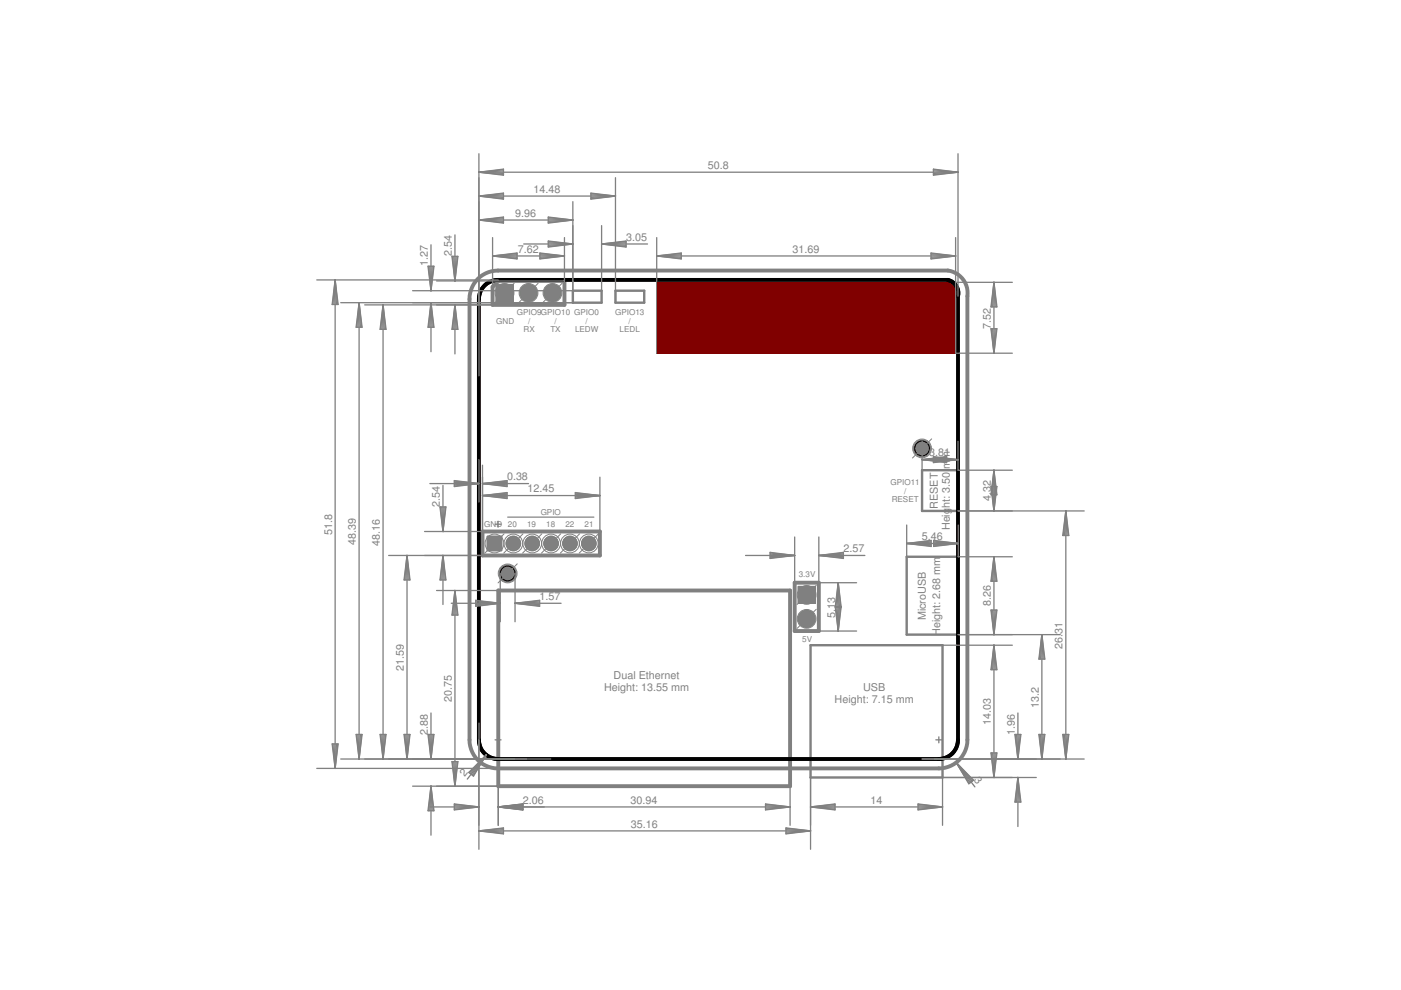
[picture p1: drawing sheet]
<svg xmlns="http://www.w3.org/2000/svg" width="297mm" height="210mm" viewBox="0 0 297 210" stroke-linecap="round" stroke-linejoin="round" font-family="sans-serif">
<g fill="#808080" stroke="#808080" stroke-width=".21">
<circle cx="107.6" cy="121.6" r="1.78"/>
<circle cx="195.5" cy="95.1" r="1.78"/>
<circle cx="108.8" cy="115.2" r="1.55"/>
<circle cx="112.8" cy="115.2" r="1.55"/>
<circle cx="116.8" cy="115.2" r="1.55"/>
<circle cx="120.8" cy="115.2" r="1.55"/>
<circle cx="124.8" cy="115.2" r="1.55"/>
<circle cx="112.1" cy="62.1" r="1.8"/>
<circle cx="117.1" cy="62.1" r="1.8"/>
<circle cx="171" cy="131.2" r="1.8"/>
</g>
<g fill="#808080" stroke="#808080" stroke-width=".21">
<path d="M103.3 113.7h3.1v3.1h-3.1z"/>
<path d="M105.2 60.3h3.6v3.6h-3.6z"/>
<path d="M169.2 124.3h3.6v3.6h-3.6z"/>
</g>
<path d="M103.5 113.9h2.7v2.7h-2.7z" fill="#008000" stroke="#008000" stroke-width=".21"/>
<circle cx="104.8" cy="115.2" r=".89" fill="#fff" stroke="#000" stroke-width=".21"/>
<path d="M105.4 60.5h3.2v3.2h-3.2z" fill="#008000" stroke="#008000" stroke-width=".21"/>
<circle cx="107" cy="62.1" r="1.06" fill="#fff" stroke="#000" stroke-width=".21"/>
<circle cx="108.8" cy="115.2" r="1.33" fill="#008000" stroke="#008000" stroke-width=".21"/>
<circle cx="108.8" cy="115.2" r=".89" fill="#fff" stroke="#000" stroke-width=".21"/>
<circle cx="112.8" cy="115.2" r="1.33" fill="#008000" stroke="#008000" stroke-width=".21"/>
<circle cx="112.8" cy="115.2" r=".89" fill="#fff" stroke="#000" stroke-width=".21"/>
<circle cx="116.8" cy="115.2" r="1.33" fill="#008000" stroke="#008000" stroke-width=".21"/>
<circle cx="116.8" cy="115.2" r=".89" fill="#fff" stroke="#000" stroke-width=".21"/>
<circle cx="120.8" cy="115.2" r="1.33" fill="#008000" stroke="#008000" stroke-width=".21"/>
<circle cx="120.8" cy="115.2" r=".89" fill="#fff" stroke="#000" stroke-width=".21"/>
<circle cx="124.8" cy="115.2" r="1.33" fill="#008000" stroke="#008000" stroke-width=".21"/>
<circle cx="124.8" cy="115.2" r=".89" fill="#fff" stroke="#000" stroke-width=".21"/>
<circle cx="112.1" cy="62.1" r="1.61" fill="#008000" stroke="#008000" stroke-width=".21"/>
<circle cx="112.1" cy="62.1" r="1.06" fill="#fff" stroke="#000" stroke-width=".21"/>
<circle cx="117.1" cy="62.1" r="1.61" fill="#008000" stroke="#008000" stroke-width=".21"/>
<circle cx="117.1" cy="62.1" r="1.06" fill="#fff" stroke="#000" stroke-width=".21"/>
<path d="M169.4 124.5h3.2v3.2h-3.2z" fill="#008000" stroke="#008000" stroke-width=".21"/>
<circle cx="171" cy="126.1" r="1.06" fill="#fff" stroke="#000" stroke-width=".21"/>
<circle cx="171" cy="131.2" r="1.61" fill="#008000" stroke="#008000" stroke-width=".21"/>
<circle cx="171" cy="131.2" r="1.06" fill="#fff" stroke="#000" stroke-width=".21"/>
<path d="M103.5 113.9h2.7v2.7h-2.7z" fill="#008000" stroke="#008000" stroke-width=".21"/>
<circle cx="104.8" cy="115.2" r=".89" fill="#fff" stroke="#000" stroke-width=".21"/>
<path d="M105.4 60.5h3.2v3.2h-3.2z" fill="#008000" stroke="#008000" stroke-width=".21"/>
<circle cx="107" cy="62.1" r="1.06" fill="#fff" stroke="#000" stroke-width=".21"/>
<circle cx="108.8" cy="115.2" r="1.33" fill="#008000" stroke="#008000" stroke-width=".21"/>
<circle cx="108.8" cy="115.2" r=".89" fill="#fff" stroke="#000" stroke-width=".21"/>
<circle cx="112.8" cy="115.2" r="1.33" fill="#008000" stroke="#008000" stroke-width=".21"/>
<circle cx="112.8" cy="115.2" r=".89" fill="#fff" stroke="#000" stroke-width=".21"/>
<circle cx="116.8" cy="115.2" r="1.33" fill="#008000" stroke="#008000" stroke-width=".21"/>
<circle cx="116.8" cy="115.2" r=".89" fill="#fff" stroke="#000" stroke-width=".21"/>
<circle cx="120.8" cy="115.2" r="1.33" fill="#008000" stroke="#008000" stroke-width=".21"/>
<circle cx="120.8" cy="115.2" r=".89" fill="#fff" stroke="#000" stroke-width=".21"/>
<circle cx="124.8" cy="115.2" r="1.33" fill="#008000" stroke="#008000" stroke-width=".21"/>
<circle cx="124.8" cy="115.2" r=".89" fill="#fff" stroke="#000" stroke-width=".21"/>
<circle cx="112.1" cy="62.1" r="1.61" fill="#008000" stroke="#008000" stroke-width=".21"/>
<circle cx="112.1" cy="62.1" r="1.06" fill="#fff" stroke="#000" stroke-width=".21"/>
<circle cx="117.1" cy="62.1" r="1.61" fill="#008000" stroke="#008000" stroke-width=".21"/>
<circle cx="117.1" cy="62.1" r="1.06" fill="#fff" stroke="#000" stroke-width=".21"/>
<path d="M169.4 124.5h3.2v3.2h-3.2z" fill="#008000" stroke="#008000" stroke-width=".21"/>
<circle cx="171" cy="126.1" r="1.06" fill="#fff" stroke="#000" stroke-width=".21"/>
<circle cx="171" cy="131.2" r="1.61" fill="#008000" stroke="#008000" stroke-width=".21"/>
<circle cx="171" cy="131.2" r="1.06" fill="#fff" stroke="#000" stroke-width=".21"/>
<path d="M139.2 59.9h63.4v15h-63.4z" fill="#800000" stroke="#800000" stroke-width=".21"/>
<g fill="#808080" stroke="#808080" stroke-width=".21">
<circle cx="107.6" cy="121.6" r="1.78"/>
<circle cx="195.5" cy="95.1" r="1.78"/>
<circle cx="108.8" cy="115.2" r="1.55"/>
<circle cx="112.8" cy="115.2" r="1.55"/>
<circle cx="116.8" cy="115.2" r="1.55"/>
<circle cx="120.8" cy="115.2" r="1.55"/>
<circle cx="124.8" cy="115.2" r="1.55"/>
<circle cx="112.1" cy="62.1" r="1.8"/>
<circle cx="117.1" cy="62.1" r="1.8"/>
<circle cx="171" cy="131.2" r="1.8"/>
</g>
<g fill="#808080" stroke="#808080" stroke-width=".21">
<path d="M103.3 113.7h3.1v3.1h-3.1z"/>
<path d="M105.2 60.3h3.6v3.6h-3.6z"/>
<path d="M169.2 124.3h3.6v3.6h-3.6z"/>
</g>
<path d="M101.3 59.1l1.7-1.1 1.2-.5 1.4-.1h95.4a4.8 4.8 0 0 1 4.1 5.4v94.1a6 6 0 0 1-6 6h-93.5a6 6 0 0 1-6.1-6v-93.5l.4-2a5.7 5.7 0 0 1 1.4-2.3zM105.7 59.6h14v5h-15.3v-3.8zM102.3 112.7h24.9v5.1h-24.9zM105.6 125.2h61.9v41.5h-61.9zM168.5 123.5h5.1v10.3h-5.1z" fill="none" stroke="#808080" stroke-width=".83"/>
<path d="M121.5 61.6h6.1v2.6h-6.1zM130.5 61.6h6.1v2.6h-6.1zM195.5 99.7h7.6v8.6h-7.6zM192.2 118h11v16.6h-11zM171.9 136.8h27.9v28h-27.9z" fill="none" stroke="#808080" stroke-width=".51"/>
<path d="M107.6 109.6h18.3" fill="none" stroke="#808080" stroke-width=".25"/>
<path d="M102.9 60.3l.5-.3a4.1 4.1 0 0 1 2.2-.6h95.4a2.89 2.89 0 0 1 2.1 3.4v94.1a4 4 0 0 1-4 4h-93.5a4.1 4.1 0 0 1-4.1-4l.1-94.1a4.1 4.1 0 0 1 1.3-2.5z" fill="none" stroke="#000" stroke-width=".83"/>
<g fill="none" stroke="#000" stroke-width=".21">
<circle cx="195.5" cy="95.1" r="1.57"/>
<circle cx="107.6" cy="121.6" r="1.57"/>
</g>
<g fill="none" stroke="#808080" stroke-width=".21">
<path d="M109 60.1l-4.1 4M114.1 60.1l-4.1 4M119.2 60.1l-4.1 4M197.5 93l-4 4.1M106.9 113.2l-4.1 4.1M109.7 119.5l-4.1 4.1M110.9 113.2l-4.1 4.1M114.9 113.2l-4.1 4.1M118.9 113.2l-4.1 4.1M122.9 113.2l-4.1 4.1M126.9 113.2l-4.1 4.1M173.1 124.1l-4.1 4.1"/>
<path d="M173.1 129.2l-4.1 4"/>
<circle cx="107" cy="62.1" r="1.99"/>
<circle cx="112.1" cy="62.1" r="1.99"/>
<circle cx="117.1" cy="62.1" r="1.99"/>
<circle cx="195.5" cy="95.1" r="1.99"/>
<circle cx="104.8" cy="115.2" r="1.99"/>
<circle cx="108.8" cy="115.2" r="1.99"/>
<circle cx="112.8" cy="115.2" r="1.99"/>
<circle cx="116.8" cy="115.2" r="1.99"/>
<circle cx="120.8" cy="115.2" r="1.99"/>
<circle cx="124.8" cy="115.2" r="1.99"/>
<circle cx="107.6" cy="121.6" r="1.99"/>
<circle cx="171" cy="126.1" r="1.99"/>
<circle cx="171" cy="131.2" r="1.99"/>
</g>
<g fill="none" stroke="#808080" stroke-width=".28">
<path d="M101.5 32.6v47.1M101.5 36.5l5.2-.6v1.2zM101.5 36.5h101.6M101.5 36.5l5.2 .3M101.5 36.5l5.2 .5M106.7 36.2l-5.2 .3M106.7 36l-5.2 .5M130.5 37.7v26.5M197.9 35.9l5.2 .6-5.2 .6zM197.9 36.2l5.2 .3M197.9 36l5.2 .5M203.1 32.6v30.2"/>
<path d="M203.1 36.5l-5.2 .3M203.1 36.5l-5.2 .5M67.2 59.4h38.4M71.1 59.4v103.5M71.1 59.4l.6 5.2h-1.3zM71.1 59.4l-.3 5.2M71.1 59.4l.2 5.2M71.1 59.4l-.6 5.2M71.1 59.4l.5 5.2M90.7 56.5h1.3l-.6 5.1zM90.9 56.5l.5 5.1M91.1 56.5l.3 5.1"/>
<path d="M91.4 51.9v9.7M91.6 56.5l-.2 5.1M91.9 56.5l-.5 5.1M92.6 59.6h27.1M95.8 54.4h1.3l-.6 5.2zM95.9 54.4l.6 5.2M96.2 54.4l.3 5.2M96.5 49.8v9.8M96.7 54.4l-.2 5.2M97 54.4l-.5 5.2M101.5 41.6l5.2-.7v1.3zM101.5 46.7l5.2-.7v1.3z"/>
<path d="M101.5 46.7h20M101.5 46.7l5.2 .2M101.5 46.7l5.2 .5M101.5 41.6h29M101.5 41.6l5.2 .2M101.5 41.6l5.2 .5M104.4 54.3h15.3M104.4 50.4v14.2M104.4 54.3l5.2-.7v1.3zM104.4 54.3l5.2 .2M104.4 54.3l5.2 .5M106.7 46.4l-5.2 .3"/>
<path d="M106.7 46.1l-5.2 .6M106.7 41.3l-5.2 .3M106.7 41.1l-5.2 .5M109.6 54l-5.2 .3M109.6 53.8l-5.2 .5M111 51.7h10.5M114.5 53.6l5.2 .7-5.2 .6zM114.5 54l5.2 .3M114.5 53.8l5.2 .5M116.2 51.1l5.3 .6-5.3 .7zM116.2 46l5.3 .7-5.3 .6zM116.2 51.5l5.3 .2"/>
<path d="M116.2 51.2l5.3 .5M116.2 46.4l5.3 .3M116.2 46.1l5.3 .6M119.7 50.4v14.2h-42.4M119.7 54.3l-5.2 .2M119.7 54.3l-5.2 .5M121.5 42.8v21.4h-49.3M121.5 51.7l-5.3 .3M121.5 51.7l-5.3 .6M121.5 46.7l-5.3 .2M121.5 46.7l-5.3 .5M125.3 40.9l5.2 .7-5.2 .6z"/>
<path d="M125.3 41.3l5.2 .3M125.3 41.1l5.2 .5M127.6 47.8v13.8M127.6 51.7h9.7M127.6 51.7l5.1-.6v1.3zM127.6 51.7l5.1 .3M127.6 51.7l5.1 .6M130.5 41.6l-5.2 .2M130.5 41.6l-5.2 .5M132.7 51.5l-5.1 .2M132.7 51.2l-5.1 .5M139.2 50.4v24.5"/>
<path d="M139.2 54.3h63.4M139.2 54.3l5.2-.7v1.3zM139.2 54.3l5.2 .2M139.2 54.3l5.2 .5M144.4 54l-5.2 .3M144.4 53.8l-5.2 .5M197.4 53.6l5.2 .7-5.2 .6zM197.4 54l5.2 .3M197.4 53.8l5.2 .5M202.6 50.4v24.5h12M202.6 54.3l-5.2 .2M202.6 54.3l-5.2 .5"/>
<path d="M202.6 59.9h12M210.7 59.9v15M210.7 59.9l.7 5.2h-1.3zM210.7 59.9l-.2 5.2M210.7 59.9l.3 5.2M210.7 59.9l-.5 5.2M210.7 59.9l.5 5.2M76.1 64.2l.7 5.2h-1.3zM76.1 64.2v96.7M76.1 64.2l-.2 5.2M76.1 64.2l.3 5.2M76.1 64.2l-.5 5.2"/>
<path d="M76.1 64.2l.6 5.2M81.2 64.6l.7 5.2h-1.3zM81.2 64.6v96.3M81.2 64.6l-.2 5.2M81.2 64.6l.3 5.2M81.2 64.6l-.5 5.2M81.2 64.6l.5 5.2M87.5 61.6h34M91.4 64.2v10.4M91.4 64.2l.6 5.2h-1.3zM91.4 64.2l-.3 5.2M91.4 64.2l.2 5.2"/>
<path d="M91.4 64.2l-.5 5.2M91.4 64.2l.5 5.2M96.5 64.6v10.4M96.5 64.6l.6 5.2h-1.3zM96.5 64.6l-.3 5.2M96.5 64.6l.2 5.2M96.5 64.6l-.6 5.2M96.5 64.6l.5 5.2M210.1 69.7h1.3l-.7 5.2zM210.2 69.7l.5 5.2M210.5 69.7l.2 5.2M211 69.7l-.3 5.2"/>
<path d="M211.2 69.7l-.5 5.2M101.5 97.5v8.9M102.3 98.6v19.2M195.5 93.6v6.1M195.5 97.5h7.6M195.5 97.5l5.2-.7v1.3zM195.5 97.5l5.2 .2M195.5 97.5l5.2 .5M197.9 96.8l5.2 .7-5.2 .6zM197.9 97.2l5.2 .3M197.9 96.9l5.2 .6M200.7 97.2l-5.2 .3"/>
<path d="M200.7 96.9l-5.2 .6M203.1 93.6v6.1h11.5M203.1 97.5l-5.2 .2M203.1 97.5l-5.2 .5M210.7 99.7v8.6M210.7 99.7l.7 5.2h-1.3zM210.7 99.7l-.2 5.2M210.7 99.7l.3 5.2M210.7 99.7l-.5 5.2M210.7 99.7l.5 5.2M82.4 117.8h44.8M86.3 117.8l.6 5.2h-1.2z"/>
<path d="M86.3 117.8v43.1M86.3 117.8l-.3 5.2M86.3 117.8l.3 5.2M86.3 117.8l-.5 5.2M86.3 117.8l.5 5.2M91.1 102.5h10.4M93.3 107.5h1.3l-.7 5.2zM93.4 107.5l.5 5.2M93.7 107.5l.2 5.2M93.9 102.9v9.8M93.9 117.8v10.4M93.9 117.8l.7 5.2h-1.3z"/>
<path d="M93.9 117.8l-.2 5.2M93.9 117.8l.3 5.2M93.9 117.8l-.5 5.2M93.9 117.8l.5 5.2M94.2 107.5l-.3 5.2M94.4 107.5l-.5 5.2M96.3 102l5.2 .5M96.3 101.9l5.2 .6-5.2 .7zM96.3 102.3l5.2 .2M101.5 102.5l-5.2 .3M101.5 102.5l-5.2 .5M102.3 105.1h24.9"/>
<path d="M102.3 105.1l5.2-.7v1.3zM102.3 102.5l5.2-.6v1.3zM102.3 105.1l5.2 .2M102.3 105.1l5.2 .5M102.3 102.5h9.8M102.3 102.5l5.2 .3M102.3 102.5l5.2 .5M105 111.1h1.2M105.6 110.5v1.3M107.5 104.8l-5.2 .3M107.5 104.5l-5.2 .6M107.5 102.3l-5.2 .2"/>
<path d="M107.5 102l-5.2 .5M122 104.4l5.2 .7-5.2 .6zM122 104.8l5.2 .3M122 104.5l5.2 .6M127.2 101.2v11.5h-37.2M127.2 105.1l-5.2 .2M127.2 105.1l-5.2 .5M158.1 117.8h10.4M163.3 117.1l5.2 .7-5.2 .6zM163.3 117.5l5.2 .3M163.3 117.2l5.2 .6M168.5 113.9v9.6"/>
<path d="M168.5 117.8l-5.2 .2M168.5 117.8l-5.2 .5M173.6 117.8h9.8M173.6 113.9v9.6h8M173.6 117.8l5.2-.7v1.3zM173.6 117.8l5.2 .2M173.6 117.8l5.2 .5M178.8 117.5l-5.2 .3M178.8 117.2l-5.2 .6M192.2 111.3v6.7M192.2 115.2h11M192.2 115.2l5.2-.6v1.3z"/>
<path d="M192.2 115.2l5.2 .3M192.2 115.2l5.2 .5M197.4 115l-5.2 .2M197.4 114.7l-5.2 .5M198 114.6l5.2 .6-5.2 .7zM198 115l5.2 .2M198 114.7l5.2 .5M203.1 108.3h26.8M203.2 111.3v6.7h11.4M203.2 115.2l-5.2 .3M203.2 115.2l-5.2 .5M210.1 103.1h1.3l-.7 5.2z"/>
<path d="M210.2 103.1l.5 5.2M210.5 103.1l.2 5.2M210.7 118v16.6M210.7 118l.7 5.2h-1.3zM210.7 118l-.2 5.2M210.7 118l.3 5.2M210.7 118l-.5 5.2M210.7 118l.5 5.2M211 103.1l-.3 5.2M211.2 103.1l-.5 5.2M226 108.3v52.6M226 108.3l.6 5.2h-1.3z"/>
<path d="M226 108.3l-.3 5.2M226 108.3l.2 5.2M226 108.3l-.6 5.2M226 108.3l.5 5.2M92.6 125.2h13M95.7 127.9h10.4M96.5 125.2v41.5M96.5 125.2l.6 5.2h-1.3zM96.5 125.2l-.3 5.2M96.5 125.2l.2 5.2M96.5 125.2l-.6 5.2M96.5 125.2l.5 5.2"/>
<path d="M100.9 127.3l5.2 .6-5.2 .7zM100.9 127.7l5.2 .2M100.9 127.4l5.2 .5M106.1 121.6v10.2M106.1 127.9l-5.2 .3M106.1 127.9l-5.2 .5M107 121.6h1.3M107.6 120.9v1.3M109.2 121.6v10.2M109.2 127.9h9.8M109.2 127.9l5.2-.6v1.3zM109.2 127.9l5.2 .3"/>
<path d="M109.2 127.9l5.2 .5M114.4 127.7l-5.2 .2M114.4 127.4l-5.2 .5M173.6 133.8h8M177.1 128.6h1.3l-.7 5.2zM177.2 128.6l.5 5.2M177.5 128.6l.2 5.2M177.7 123.5v10.3M177.7 123.5l.7 5.2h-1.3zM177.7 123.5l-.2 5.2M177.7 123.5l.3 5.2M177.7 123.5l-.5 5.2"/>
<path d="M177.7 123.5l.5 5.2M178 128.6l-.3 5.2M178.2 128.6l-.5 5.2M199.8 136.8h14.8M203.2 134.6h21.6M210.1 129.3h1.3l-.7 5.3zM210.2 129.3l.5 5.3M210.5 129.3l.2 5.3M210.7 136.8v28M210.7 136.8l.7 5.2h-1.3zM210.7 136.8l-.2 5.2M210.7 136.8l.3 5.2"/>
<path d="M210.7 136.8l-.5 5.2M210.7 136.8l.5 5.2M211 129.3l-.3 5.3M211.2 129.3l-.5 5.3M220.9 134.6v26.3M220.9 134.6l.6 5.1h-1.2zM220.9 134.6l-.3 5.1M220.9 134.6l.2 5.1M220.9 134.6l-.5 5.1M220.9 134.6l.5 5.1M70.4 157.7h1.3l-.6 5.2zM70.5 157.7l.6 5.2"/>
<path d="M70.8 157.7l.3 5.2M71.3 157.7l-.2 5.2M71.6 157.7l-.5 5.2M75.5 155.7h1.3l-.7 5.2zM75.6 155.7l.5 5.2M75.9 155.7l.2 5.2M76.4 155.7l-.3 5.2M76.7 155.7l-.6 5.2M80.6 155.7h1.3l-.7 5.2zM80.7 155.7l.5 5.2M81 155.7l.2 5.2M81.5 155.7l-.3 5.2"/>
<path d="M81.7 155.7l-.5 5.2M85.7 155.7h1.2l-.6 5.2zM85.8 155.7l.5 5.2M86 155.7l.3 5.2M86.6 155.7l-.3 5.2M86.8 155.7l-.5 5.2M90.7 155.7h1.3l-.6 5.2zM90.9 155.7l.5 5.2M91.1 155.7l.3 5.2M91.4 151.2v9.7M91.6 155.7l-.2 5.2M91.9 155.7l-.5 5.2"/>
<path d="M101.5 153.3v26.8M105 156.9h1.2M105.6 156.2v1.3M198.4 156.9h1.3M199.1 156.2v1.3M210.1 159.6h1.3l-.7 5.2zM210.2 159.6l.5 5.2M210.5 159.6l.2 5.2M211 159.6l-.3 5.2M211.2 159.6l-.5 5.2M215.2 155.7h1.3l-.7 5.2zM215.3 155.7l.5 5.2"/>
<path d="M215.5 155.7l.3 5.2M215.8 151.2v9.7M216.1 155.7l-.3 5.2M216.3 155.7l-.5 5.2M220.3 155.7h1.2l-.6 5.2zM220.4 155.7l.5 5.2M220.6 155.7l.3 5.2M221.1 155.7l-.2 5.2M221.4 155.7l-.5 5.2M225.3 155.7h1.3l-.6 5.2zM225.4 155.7l.6 5.2M225.7 155.7l.3 5.2"/>
<path d="M226.2 155.7l-.2 5.2M226.5 155.7l-.5 5.2M67.2 162.9h38.4M72.2 160.9h44.6M87.5 166.7h18.1v8.3M91.1 171.1h10.4M91.4 166.7v10.4M91.4 166.7l.6 5.2h-1.3zM91.4 166.7l-.3 5.2M91.4 166.7l.2 5.2M91.4 166.7l-.5 5.2M91.4 166.7l.5 5.2"/>
<path d="M95.8 161.5h1.3l-.6 5.2zM95.9 161.5l.6 5.2M96.2 161.5l.3 5.2M96.3 170.5l5.2 .6-5.2 .6zM96.3 170.8l5.2 .3M96.3 170.6l5.2 .5M96.7 161.5l-.2 5.2M97 161.5l-.5 5.2M99.4 163.8l3.7-3.7-2.7 4.4zM101.5 171.1l-5.2 .2M101.5 171.1l-5.2 .5M101.5 176.2h70.4"/>
<path d="M101.5 176.2l5.2-.7v1.3zM101.5 176.2l5.2 .2M101.5 176.2l5.2 .5M103.1 160.1l-4 5.1M103.1 160.1l-3.4 3.9M103.1 160.1l-3 4.2M103.1 160.1l-3.6 3.8M103.1 160.1l-2.8 4.4M105.6 171.1h61.9M105.6 171.1l5.2-.6v1.2zM105.6 171.1l5.2 .2M105.6 171.1l5.2 .5"/>
<path d="M106.7 175.9l-5.2 .3M106.7 175.6l-5.2 .6M110.8 170.8l-5.2 .3M110.8 170.6l-5.2 .5M162.3 170.5l5.2 .6-5.2 .6zM162.3 170.8l5.2 .3M162.3 170.6l5.2 .5M166.6 175.5l5.3 .7-5.3 .6zM166.6 175.9l5.3 .3M166.6 175.6l5.3 .6M167.5 166.7v8.3M167.5 171.1l-5.2 .2"/>
<path d="M167.5 171.1l-5.2 .5M171.9 171.1h27.9M171.9 164.8v15.3M171.9 171.1l5.1-.6v1.2zM171.9 171.1l5.1 .2M171.9 171.1l5.1 .5M171.9 176.2l-5.3 .2M171.9 176.2l-5.3 .5M177 170.8l-5.1 .3M177 170.6l-5.1 .5M194.6 170.5l5.2 .6-5.2 .6zM194.6 170.8l5.2 .3"/>
<path d="M194.6 170.6l5.2 .5M195.5 160.9h34.4M199.8 171.1l-5.2 .2M199.8 171.1l-5.2 .5M202.7 161.7l4 5.1M202.7 161.7l3.7 3.7-1 .8zM202.7 161.7l3.4 4M202.7 161.7l3 4.3M202.7 161.7l3.6 3.8M202.7 161.7l2.8 4.4M215.8 164.8v10.4M215.8 164.8l.7 5.3h-1.3z"/>
<path d="M215.8 164.8l-.3 5.3M215.8 164.8l.3 5.3M215.8 164.8l-.5 5.3M215.8 164.8l.5 5.3M219.7 164.8h-19.9v10.2"/>
</g>
<g font-size="2.3" fill="#808080">
<text x="150" y="35.8">50.8</text>
<text x="113.1" y="40.9">14.48</text>
<text x="109.2" y="46">9.96</text>
<text x="109.8" y="53.6">7.62</text>
<text x="132.7" y="51.1">3.05</text>
<text x="168" y="53.6">31.69</text>
<text x="90.7" y="56.4" transform="rotate(-90 90.7 56.4)">1.27</text>
<text x="95.8" y="54.4" transform="rotate(-90 95.8 54.4)">2.54</text>
<text x="210.1" y="69.7" transform="rotate(-90 210.1 69.7)">7.52</text>
<text x="107.5" y="101.9">0.38</text>
<text x="197" y="96.8">3.81</text>
<text x="201.4" y="99.5" transform="rotate(-90 201.4 99.5)">mm</text>
<text x="93.3" y="107.5" transform="rotate(-90 93.3 107.5)">2.54</text>
<text x="111.8" y="104.4">12.45</text>
<text x="198.8" y="107.9" transform="rotate(-90 198.8 107.9)">RESET</text>
<text x="201.4" y="107.7" transform="rotate(-90 201.4 107.7)">ht: 3.50</text>
<text x="210.1" y="106.3" transform="rotate(-90 210.1 106.3)">4.32</text>
<text x="70.4" y="113.4" transform="rotate(-90 70.4 113.4)">51.8</text>
<text x="201.4" y="112.4" transform="rotate(-90 201.4 112.4)">Heig</text>
<text x="75.5" y="115.5" transform="rotate(-90 75.5 115.5)">48.39</text>
<text x="80.6" y="115.7" transform="rotate(-90 80.6 115.7)">48.16</text>
<text x="178.8" y="117.1">2.57</text>
<text x="195.4" y="114.6">5.46</text>
<text x="114.4" y="127.3">1.57</text>
<text x="177.1" y="130.9" transform="rotate(-90 177.1 130.9)">5.13</text>
<text x="196.3" y="131.5" transform="rotate(-90 196.3 131.5)">MicroUSB</text>
<text x="210.1" y="128.6" transform="rotate(-90 210.1 128.6)">8.26</text>
<text x="199.3" y="134.8" transform="rotate(-90 199.3 134.8)">Height: 2.68 mm</text>
<text x="225.3" y="137.6" transform="rotate(-90 225.3 137.6)">26.31</text>
<text x="85.6" y="142.3" transform="rotate(-90 85.6 142.3)">21.59</text>
<text x="130.1" y="144">Dual Ethernet</text>
<text x="95.8" y="148.9" transform="rotate(-90 95.8 148.9)">20.75</text>
<text x="128.1" y="146.5">Height: 13.55 mm</text>
<text x="177" y="149">Height: 7.15 mm</text>
<text x="183" y="146.5">USB</text>
<text x="90.7" y="155.7" transform="rotate(-90 90.7 155.7)">2.88</text>
<text x="210.1" y="153.7" transform="rotate(-90 210.1 153.7)">14.03</text>
<text x="215.1" y="155.7" transform="rotate(-90 215.1 155.7)">1.96</text>
<text x="220.2" y="150" transform="rotate(-90 220.2 150)">13.2</text>
<text x="98.6" y="164.8" transform="rotate(-52 98.6 164.8)">2</text>
<text x="206.4" y="165.4" transform="rotate(52 206.4 165.4)">3</text>
<text x="110.8" y="170.4">2.06</text>
<text x="133.7" y="170.4">30.94</text>
<text x="184.5" y="170.4">14</text>
<text x="133.8" y="175.5">35.16</text>
</g>
<g font-size="1.7" fill="#808080">
<text x="105.2" y="68.6">GND</text>
<text x="109.6" y="66.8">GPIO9GPIO10 GPIO0</text>
<text x="111" y="70.4">RX</text>
<text x="111.9" y="68.6">/</text>
<text x="116.7" y="70.4">TX</text>
<text x="117.6" y="68.6">/</text>
<text x="121.9" y="70.4">LEDW</text>
<text x="124.1" y="68.6">/</text>
<text x="130.4" y="66.8">GPIO13</text>
<text x="131.4" y="70.4">LEDL</text>
<text x="133.3" y="68.6">/</text>
<text x="188.8" y="102.8">GPIO11</text>
<text x="189.1" y="106.5">RESET</text>
<text x="191.7" y="104.7">/</text>
<text x="102.7" y="111.8">GND</text>
<text x="107.7" y="111.8">20</text>
<text x="111.8" y="111.8">19</text>
<text x="114.6" y="109.2">GPIO</text>
<text x="115.8" y="111.8">18</text>
<text x="119.9" y="111.8">22</text>
<text x="123.9" y="111.8">21</text>
<text x="169.4" y="122.4">3.3V</text>
<text x="170.1" y="136.2">5V</text>
</g>
</svg>
